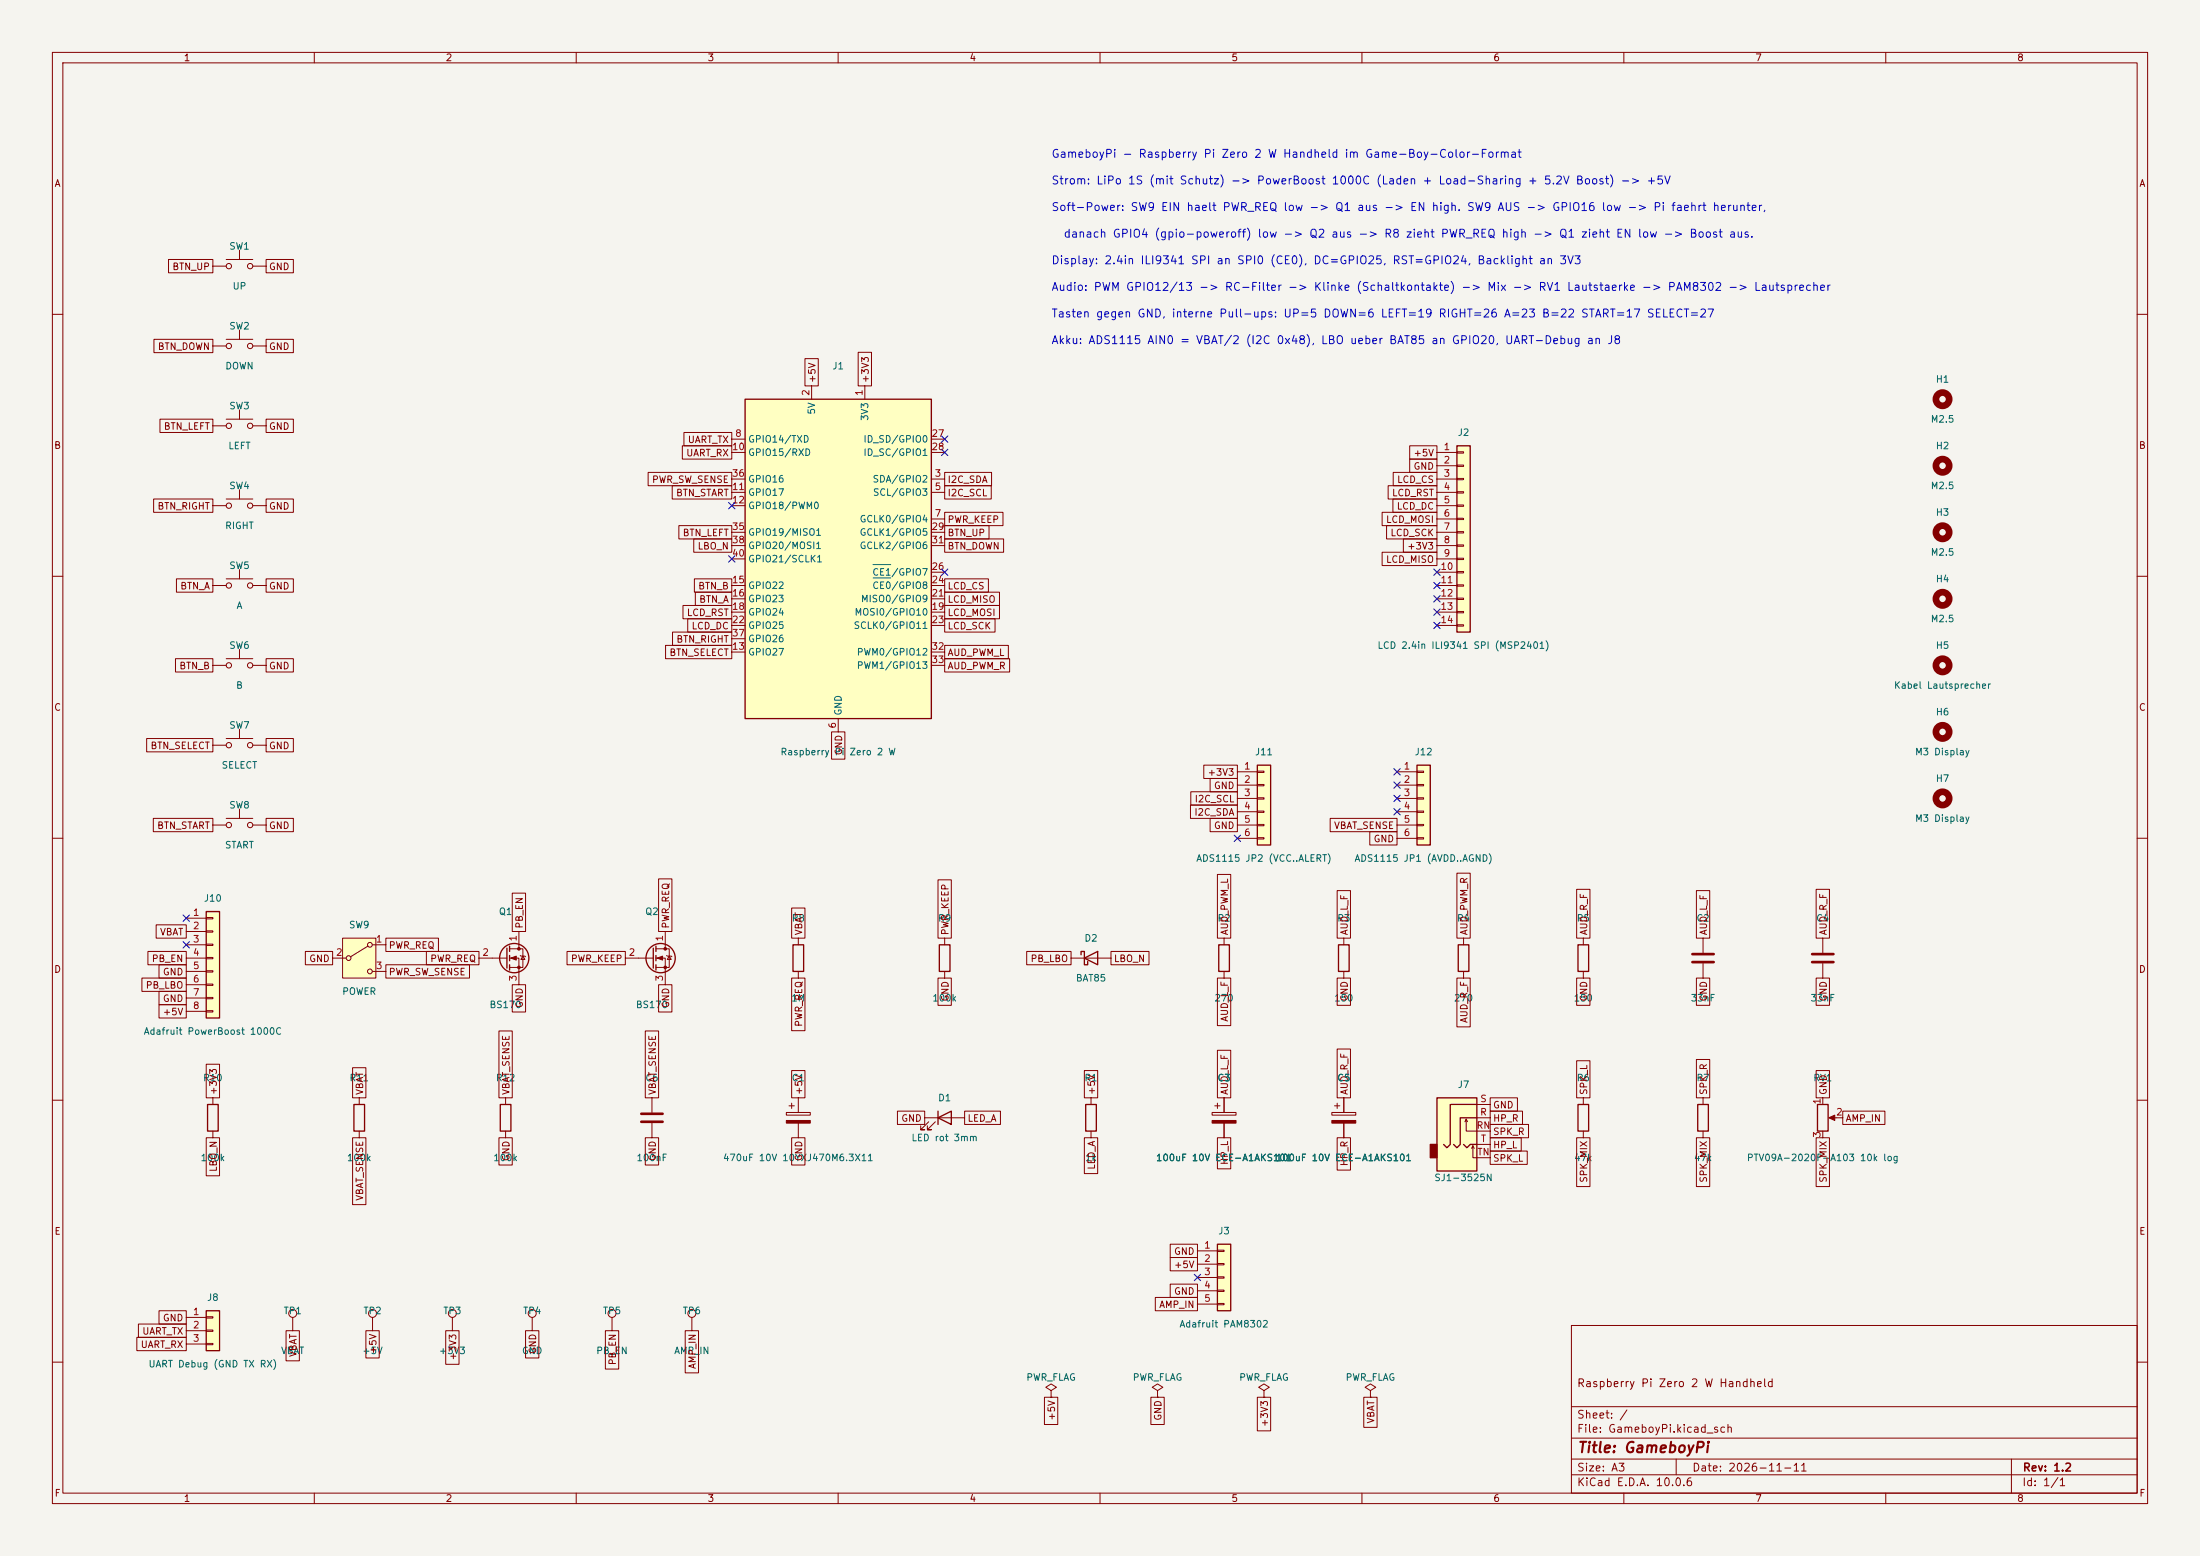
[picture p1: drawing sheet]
<svg xmlns="http://www.w3.org/2000/svg" width="420mm" height="297mm" viewBox="0 0 420 297" stroke-linecap="round" stroke-linejoin="round" font-family="sans-serif">
<path d="M0 0h420v297h-420z" fill="#f5f4ef" stroke="#f5f4ef" stroke-width=".19"/>
<g fill="none" stroke="#840000" stroke-width=".19">
<path d="M10 10h400v277h-400zM12 12h396v273h-396zM60 10v2M110 10v2M160 10v2M210 10v2M260 10v2M310 10v2M360 10v2M10 60h2M408 60h2M10 110h2"/>
<path d="M408 110h2M10 160h2M408 160h2M10 210h2M40.6 209.6v1.2M40.6 215.9v1.3M68.6 209.6v1.2M68.6 215.9v1.3M96.5 209.6v1.2M96.5 215.9v1.3M302.3 209.6v1.2M302.3 215.9v1.3"/>
<path d="M408 210h2M55.9 251.5v2.5M300 253h108v32h-108zM10 260h2M300 278.5h108M300 274.5h108M300 268.5h108M320 278.5v3M384 278.5v6.5M408 260h2M60 285v2M110 285v2"/>
<path d="M160 285v2M210 285v2M260 285v2M300 281.5h108M310 285v2M360 285v2"/>
<circle cx="55.9" cy="250.7" r=".76"/>
</g>
<g fill="none" stroke="#840000" stroke-width="1.3">
<circle cx="370.8" cy="76.2" r="1.27"/>
<circle cx="370.8" cy="88.9" r="1.27"/>
<circle cx="370.8" cy="127" r="1.27"/>
</g>
<path d="M39.6 210.8h2.1v5.1h-2.1zM67.6 210.8h2v5.1h-2zM95.5 210.8h2v5.1h-2zM301.2 210.8h2.1v5.1h-2.1z" fill="none" stroke="#840000" stroke-width=".25"/>
<path d="M270.5 146.1h2.5v15.2h-2.5z" fill="#ffffc2"/>
<path d="M270.5 146.1h2.5v15.2h-2.5zM232.7 180.3h2v5.1h-2zM301.2 180.3h2.1v5.1h-2.1zM207.3 210.8h2v5.1h-2z" fill="none" stroke="#840000" stroke-width=".25"/>
<g fill="none" stroke="#840000" stroke-width=".19">
<path d="M266.7 147.3h3.8M266.7 149.9h3.8M266.7 152.4h3.8M266.7 154.9h3.8M266.7 157.5h3.8M270.5 147.2h1.3v.2h-1.3zM270.5 149.7h1.3v.3h-1.3zM270.5 152.3h1.3v.2h-1.3zM270.5 154.8h1.3v.3h-1.3zM270.5 157.4h1.3v.2h-1.3zM270.5 159.9h1.3v.2h-1.3zM233.7 179.1v1.2"/>
<path d="M266.7 160h3.8M302.3 179.1v1.2M233.7 185.4v1.3M302.3 185.4v1.3M208.3 209.6v1.2M208.3 215.9v1.3M231.4 212.3h4.6v.6h-4.6zM231.9 211.1h1M232.4 210.6v1M233.7 209.6v2.7M233.7 214.4v2.8M86.4 251.5v2.5"/>
<path d="M101.6 251.5v2.5"/>
<circle cx="86.4" cy="250.7" r=".76"/>
<circle cx="101.6" cy="250.7" r=".76"/>
</g>
<path d="M231.4 213.9h4.6v.5h-4.6z" fill="#840000" stroke="#840000" stroke-width=".19"/>
<path d="M142.2 76.2h35.6v61h-35.6z" fill="#ffffc2"/>
<path d="M142.2 76.2h35.6v61h-35.6zM324.1 210.8h2v5.1h-2zM347 210.8h2v5.1h-2z" fill="none" stroke="#840000" stroke-width=".25"/>
<g fill="none" stroke="#840000" stroke-width=".19">
<path d="M154.9 73.7v2.5M165.1 73.7v2.5M139.7 91.4h2.5M139.7 94h2.5M139.7 83.8h2.5M139.7 86.4h2.5M139.7 96.5h2.5M177.8 91.4h2.5M177.8 94h2.5M177.8 99.1h2.5M177.8 83.8h2.5M177.8 86.4h2.5"/>
<path d="M139.7 111.8h2.5M139.7 114.3h2.5M139.7 116.8h2.5M139.7 119.4h2.5M139.7 101.6h2.5M139.7 104.1h2.5M139.7 106.7h2.5M177.8 111.8h2.5M177.8 114.3h2.5M177.8 116.8h2.5M177.8 119.4h2.5M177.8 109.2h2.5"/>
<path d="M177.8 101.6h2.5M177.8 104.1h2.5M139.7 124.5h2.5M139.7 121.9h2.5M160 137.2v2.5M177.8 124.5h2.5M177.8 127h2.5M325.1 179.1v2.8M325.1 183.9v2.8M325.1 209.6v1.2M325.1 215.9v1.3M348 209.6v1.2"/>
<path d="M348 215.9v1.3M349.5 213.4h2.3M71.1 251.5v2.5"/>
<circle cx="71.1" cy="250.7" r=".76"/>
</g>
<path d="M166.7 110.3h3.3M166.7 107.8h3.3" fill="none" stroke="#006464" stroke-width=".19"/>
<path d="M323.1 182.1h4.1M323.1 183.6h4.1" fill="none" stroke="#840000" stroke-width=".51"/>
<path d="M349.1 213.4l1.2-.5v1z" fill="#840000" stroke="#840000" stroke-width=".19"/>
<path d="M65.4 179.1h6.4v7.6h-6.4z" fill="#ffffc2"/>
<g fill="none" stroke="#840000" stroke-width=".19">
<path d="M65.4 179.1h6.4v7.6h-6.4zM256.5 179.1v1.2M63.5 182.9h2.5M70.2 180.6l-3.3 2M71.1 180.3h2.6M71.1 185.4h2.6M256.5 185.4v1.3"/>
<circle cx="66.5" cy="182.9" r=".46"/>
<circle cx="70.6" cy="180.3" r=".46"/>
<circle cx="70.6" cy="185.4" r=".46"/>
</g>
<path d="M255.5 180.3h2.1v5.1h-2.1z" fill="none" stroke="#840000" stroke-width=".25"/>
<path d="M240 146.1h2.6v15.2h-2.6z" fill="#ffffc2"/>
<g fill="none" stroke="#840000" stroke-width=".25">
<path d="M240 146.1h2.6v15.2h-2.6zM96.8 181v3.8M97.3 180.6v1M97.3 182.4v1M97.3 184.2v1"/>
<circle cx="98.2" cy="182.9" r="2.79"/>
</g>
<g fill="none" stroke="#840000" stroke-width=".19">
<path d="M236.2 147.3h3.8M236.2 149.9h3.8M236.2 152.4h3.8M236.2 154.9h3.8M236.2 157.5h3.8M240 147.2h1.3v.2h-1.3zM240 149.7h1.3v.3h-1.3zM240 152.3h1.3v.2h-1.3zM240 154.8h1.3v.3h-1.3zM240 157.4h1.3v.2h-1.3zM240 159.9h1.3v.2h-1.3zM99.1 177.8v3.3"/>
<path d="M236.2 160h3.8M91.4 182.9h5.4M97.3 181.1h2.5v3.6h-2.5M97.3 182.9h1.8v5.1M99.3 182.4l1 .2M99.8 182.5l.4 .6h-.8z"/>
</g>
<g fill="#840000" stroke="#840000" stroke-width=".19">
<path d="M97.5 182.9l1.1-.4v.8z"/>
<circle cx="99.1" cy="181.1" r=".25"/>
<circle cx="99.1" cy="184.7" r=".25"/>
</g>
<path d="M39.4 174h2.5v20.3h-2.5z" fill="#ffffc2"/>
<g fill="none" stroke="#840000" stroke-width=".25">
<path d="M39.4 174h2.5v20.3h-2.5zM124.7 181v3.8M125.2 180.6v1M125.2 182.4v1M125.2 184.2v1M151.4 180.3h2v5.1h-2zM179.3 180.3h2.1v5.1h-2.1zM278.4 180.3h2v5.1h-2zM179.1 213.4l2.5-1.3v2.5zM179.1 212.1v2.5"/>
<circle cx="126.1" cy="182.9" r="2.79"/>
</g>
<g fill="none" stroke="#840000" stroke-width=".19">
<path d="M35.6 175.3h3.8M35.6 177.8h3.8M39.4 175.1h1.2v.3h-1.2zM39.4 177.7h1.2v.2h-1.2zM127 177.8v3.3M152.4 179.1v1.2M180.3 179.1v1.2M279.4 179.1v1.2M348 179.1v2.8M35.6 180.3h3.8M35.6 182.9h3.8M35.6 185.4h3.8"/>
<path d="M35.6 188h3.8M35.6 190.5h3.8M35.6 193h3.8M39.4 180.2h1.2v.3h-1.2zM39.4 182.8h1.2v.2h-1.2zM39.4 185.3h1.2v.2h-1.2zM39.4 187.8h1.2v.3h-1.2zM39.4 190.4h1.2v.2h-1.2zM39.4 192.9h1.2v.3h-1.2zM119.4 182.9h5.3M125.2 181.1h2.6v3.6h-2.6M125.2 182.9h1.8v5.1"/>
<path d="M127.3 182.4l1 .2M127.8 182.5l.3 .6h-.7zM152.4 185.4v1.3M180.3 185.4v1.3M279.4 185.4v1.3M348 183.9v2.8M176.5 213.4h7.6M177.3 214.1l-1.5 1.5h.7h-.7v-.7M178.6 214.1l-1.6 1.5h.8h-.8v-.7M116.8 251.5v2.5M132.1 251.5v2.5"/>
<circle cx="116.8" cy="250.7" r=".76"/>
<circle cx="132.1" cy="250.7" r=".76"/>
</g>
<path d="M345.9 182.1h4.1M345.9 183.6h4.1" fill="none" stroke="#840000" stroke-width=".51"/>
<g fill="#840000" stroke="#840000" stroke-width=".19">
<path d="M125.5 182.9l1-.4v.8z"/>
<circle cx="127" cy="181.1" r=".25"/>
<circle cx="127" cy="184.7" r=".25"/>
</g>
<path d="M274.3 209.6h7.6v13.9h-7.6z" fill="#ffffc2"/>
<path d="M273 218.4h1.3v2.6h-1.3z" fill="#840000" stroke="#840000" stroke-width=".25"/>
<path d="M274.3 209.6h7.6v13.9h-7.6zM279.4 218.4l.6 .7 .7-.7h1.2M281.9 213.4h-3.1v5l-.7 .7-.6-.7M281.9 210.8h-5v7.6l-.7 .7-.6-.7" fill="none" stroke="#840000" stroke-width=".25"/>
<g fill="none" stroke="#840000" stroke-width=".19">
<path d="M124.5 209.6v2.7M124.5 214.4v2.8M254.3 212.3h4.5v.6h-4.5zM254.8 211.1h1M255.3 210.6v1M256.5 209.6v2.7M256.5 214.4v2.8M279.7 214.1l.2-.5v2.3h4.6M279.9 213.6l.3 .5M280.9 219.2l.3-.5v2.3h3.3M281.2 218.7l.2 .5M281.9 213.4h2.6"/>
<path d="M281.9 210.8h2.6M281.9 218.4h2.6"/>
</g>
<path d="M254.3 213.9h4.5v.5h-4.5z" fill="#840000" stroke="#840000" stroke-width=".19"/>
<path d="M122.4 212.6h4.1M122.4 214.1h4.1" fill="none" stroke="#840000" stroke-width=".51"/>
<g fill="none" stroke="#840000" stroke-width="1.3">
<circle cx="370.8" cy="101.6" r="1.27"/>
<circle cx="370.8" cy="114.3" r="1.27"/>
<circle cx="370.8" cy="139.7" r="1.27"/>
</g>
<path d="M39.4 250.2h2.5v7.6h-2.5z" fill="#ffffc2"/>
<path d="M206.4 182.2v-.6h.6v2.6h.6v-.7M207 182.9l2.5-1.3v2.6zM39.4 250.2h2.5v7.6h-2.5z" fill="none" stroke="#840000" stroke-width=".25"/>
<g fill="none" stroke="#840000" stroke-width=".19">
<path d="M40.6 50.8h2.6M43.2 49.5h5.1M45.7 47.8v1.7M48.3 50.8h2.5M40.6 66h2.6M43.2 64.8h5.1M45.7 63v1.8M45.7 78.2v1.8M48.3 66h2.5M40.6 81.3h2.6M40.6 96.5h2.6M43.2 80h5.1"/>
<path d="M43.2 95.3h5.1M45.7 93.5v1.8M48.3 81.3h2.5M48.3 96.5h2.5M40.6 111.8h2.6M43.2 110.5h5.1M45.7 108.7v1.8M48.3 111.8h2.5M40.6 127h2.6M43.2 125.7h5.1M45.7 124v1.7M45.7 139.2v1.8"/>
<path d="M48.3 127h2.5M40.6 142.2h2.6M40.6 157.5h2.6M43.2 141h5.1M43.2 156.2h5.1M45.7 154.4v1.8M48.3 142.2h2.5M48.3 157.5h2.5M204.5 182.9h7.6M35.6 251.5h3.8M35.6 254h3.8M35.6 256.5h3.8"/>
<path d="M39.4 251.3h1.2v.3h-1.2zM39.4 253.9h1.2v.2h-1.2zM39.4 256.4h1.2v.3h-1.2z"/>
<circle cx="43.7" cy="50.8" r=".51"/>
<circle cx="47.8" cy="50.8" r=".51"/>
<circle cx="43.7" cy="66" r=".51"/>
<circle cx="47.8" cy="66" r=".51"/>
<circle cx="43.7" cy="81.3" r=".51"/>
<circle cx="43.7" cy="96.5" r=".51"/>
<circle cx="47.8" cy="81.3" r=".51"/>
<circle cx="47.8" cy="96.5" r=".51"/>
<circle cx="43.7" cy="111.8" r=".51"/>
<circle cx="47.8" cy="111.8" r=".51"/>
<circle cx="43.7" cy="127" r=".51"/>
<circle cx="47.8" cy="127" r=".51"/>
<circle cx="43.7" cy="157.5" r=".51"/>
<circle cx="43.7" cy="142.2" r=".51"/>
<circle cx="47.8" cy="142.2" r=".51"/>
<circle cx="47.8" cy="157.5" r=".51"/>
</g>
<circle cx="370.8" cy="152.4" r="1.27" fill="none" stroke="#840000" stroke-width="1.3"/>
<path d="M278.1 85.1h2.6v35.6h-2.6z" fill="#ffffc2"/>
<path d="M278.1 85.1h2.6v35.6h-2.6z" fill="none" stroke="#840000" stroke-width=".25"/>
<g fill="none" stroke="#840000" stroke-width=".19">
<path d="M274.3 86.4h3.8M274.3 88.9h3.8M274.3 91.4h3.8M274.3 94h3.8M274.3 96.5h3.8M274.3 99.1h3.8M278.1 86.2h1.3v.3h-1.3zM278.1 88.8h1.3v.2h-1.3zM278.1 91.3h1.3v.3h-1.3zM278.1 93.9h1.3v.2h-1.3zM278.1 96.4h1.3v.2h-1.3zM278.1 98.9h1.3v.3h-1.3z"/>
<path d="M274.3 101.6h3.8M274.3 104.1h3.8M274.3 106.7h3.8M274.3 109.2h3.8M274.3 111.8h3.8M274.3 114.3h3.8M274.3 116.8h3.8M274.3 119.4h3.8M278.1 101.5h1.3v.2h-1.3zM278.1 104h1.3v.3h-1.3zM278.1 106.6h1.3v.2h-1.3zM278.1 109.1h1.3v.2h-1.3z"/>
<path d="M278.1 111.6h1.3v.3h-1.3zM278.1 114.2h1.3v.2h-1.3zM278.1 116.7h1.3v.3h-1.3zM278.1 119.3h1.3v.2h-1.3zM200.7 265.4l1-.6-1-.6-1.1 .6 1.1 .6v1.3M200.7 266.7h.1M221 265.4l1-.6-1-.6-1 .6 1 .6v1.3M221 266.7h.1"/>
</g>
<path d="M232.4 237.5h2.5v12.7h-2.5z" fill="#ffffc2"/>
<path d="M232.4 237.5h2.5v12.7h-2.5z" fill="none" stroke="#840000" stroke-width=".25"/>
<g fill="none" stroke="#840000" stroke-width=".19">
<path d="M32.2 49.5h8.4v2.6h-8.4zM50.8 49.5h5.2v2.6h-5.2zM29.4 64.8h11.2v2.5h-11.2zM50.8 64.8h5.2v2.5h-5.2zM153.7 68.5h2.5v5.2h-2.5zM163.8 67.2h2.6v6.5h-2.6zM29.3 95.2h11.3v2.6h-11.3zM30.5 80h10.1v2.6h-10.1zM50.8 80h5.2v2.6h-5.2zM50.8 95.2h5.2v2.6h-5.2zM123.7 90.2h16v2.5h-16zM128.3 92.7h11.4v2.6h-11.4z"/>
<path d="M130.3 85.1h9.4v2.5h-9.4zM130.6 82.5h9.1v2.6h-9.1zM180.3 90.2h9v2.5h-9zM180.3 92.7h8.9v2.6h-8.9zM180.3 97.8h11.2v2.5h-11.2zM263.9 97.8h10.4v2.5h-10.4zM265 92.7h9.3v2.6h-9.3zM265.9 95.2h8.4v2.6h-8.4zM266 90.2h8.3v2.5h-8.3zM269.1 85.1h5.2v2.5h-5.2zM269.1 87.6h5.2v2.6h-5.2zM33.7 110.5h6.9v2.5h-6.9z"/>
<path d="M50.8 110.5h5.2v2.5h-5.2zM129.6 100.3h10.1v2.6h-10.1zM130.4 115.6h9.3v2.5h-9.3zM131.3 118.1h8.4v2.6h-8.4zM132.4 102.9h7.3v2.5h-7.3zM132.6 110.5h7.1v2.5h-7.1zM132.7 113h7v2.6h-7zM180.3 100.3h8.5v2.6h-8.5zM180.3 102.9h11.3v2.5h-11.3zM180.3 118.1h9.7v2.6h-9.7zM180.3 110.5h8.4v2.5h-8.4zM180.3 115.6h10.5v2.5h-10.5z"/>
<path d="M180.3 113h10.5v2.6h-10.5zM263.9 105.4h10.4v2.6h-10.4zM264.7 100.3h9.6v2.6h-9.6zM267.9 102.9h6.4v2.5h-6.4zM33.5 125.7h7.1v2.6h-7.1zM50.8 125.7h5.2v2.6h-5.2zM127.1 123.2h12.6v2.5h-12.6zM128.4 120.6h11.3v2.6h-11.3zM158.7 139.7h2.6v5.2h-2.6zM180.3 123.2h12.2v2.5h-12.2zM180.3 125.7h12.4v2.6h-12.4zM28 141h12.6v2.5h-12.6z"/>
<path d="M29.3 156.2h11.3v2.6h-11.3zM50.8 156.2h5.2v2.6h-5.2zM50.8 141h5.2v2.5h-5.2zM227.3 153.7h8.9v2.5h-8.9zM227.3 151.1h8.9v2.6h-8.9zM229.8 146h6.4v2.6h-6.4zM231 148.6h5.2v2.5h-5.2zM231 156.2h5.2v2.6h-5.2zM253.9 156.2h12.8v2.6h-12.8zM261.5 158.7h5.2v2.6h-5.2zM29.8 176.5h5.8v2.6h-5.8zM73.7 179.1h10v2.5h-10z"/>
<path d="M97.8 170.5h2.5v7.3h-2.5zM125.7 167.8h2.6v10h-2.6zM151.1 173.3h2.6v5.8h-2.6zM179.1 167.9h2.5v11.2h-2.5zM232.4 166.9h2.6v12.2h-2.6zM255.3 170h2.5v9.1h-2.5zM278.1 166.7h2.6v12.4h-2.6zM301 169.8h2.5v9.3h-2.5zM323.8 170h2.6v9.1h-2.6zM346.7 169.8h2.6v9.3h-2.6zM27.1 186.7h8.5v2.5h-8.5zM28.2 181.6h7.4v2.6h-7.4z"/>
<path d="M30.4 189.2h5.2v2.6h-5.2zM30.4 191.8h5.2v2.5h-5.2zM30.4 184.1h5.2v2.6h-5.2zM58.3 181.6h5.2v2.6h-5.2zM73.7 184.1h15.9v2.6h-15.9zM81.4 181.6h10v2.6h-10zM95.2 196.8h2.6v12.8h-2.6zM97.8 188h2.5v5.2h-2.5zM108.2 181.6h11.2v2.6h-11.2zM123.2 196.8h2.5v12.8h-2.5zM125.7 188h2.6v5.2h-2.6zM151.1 186.7h2.6v10h-2.6z"/>
<path d="M179.1 186.7h2.5v5.2h-2.5zM196 181.6h8.5v2.6h-8.5zM212.1 181.6h7.3v2.6h-7.3zM232.4 186.7h2.6v9.1h-2.6zM255.3 186.7h2.5v5.2h-2.5zM278.1 186.7h2.6v9.3h-2.6zM301 186.7h2.5v5.2h-2.5zM323.8 186.7h2.6v5.2h-2.6zM346.7 186.7h2.6v5.2h-2.6zM39.4 217.2h2.5v7.2h-2.5zM39.4 203.1h2.5v6.5h-2.5zM67.3 203.8h2.6v5.8h-2.6z"/>
<path d="M67.3 217.2h2.6v12.7h-2.6zM95.2 217.2h2.6v5.2h-2.6zM123.2 217.2h2.5v5.2h-2.5zM150.1 212.3h4.6v.6h-4.6zM150.6 211.1h1M151.1 217.2h2.6v5.2h-2.6zM151.1 204.3h2.6v5.3h-2.6zM151.1 210.6v1M152.4 209.6v2.7M152.4 214.4v2.8M171.3 212.1h5.2v2.5h-5.2zM184.1 212.1h6.9v2.5h-6.9z"/>
<path d="M207 217.2h2.6v6.8h-2.6zM207 204.3h2.6v5.3h-2.6zM232.4 217.2h2.6v5.9h-2.6zM232.4 200.5h2.6v9.1h-2.6zM233.7 209.6v2.7M233.7 214.4v2.8M255.3 200.2h2.5v9.4h-2.5zM255.3 217.2h2.5v6.1h-2.5zM256.5 209.6v2.7M256.5 214.4v2.8M284.5 214.6h7.3v2.6h-7.3zM284.5 217.2h5.9v2.5h-5.9z"/>
<path d="M284.5 219.7h7.1v2.6h-7.1zM284.5 209.5h5.2v2.6h-5.2zM284.5 212.1h6.2v2.5h-6.2zM301 217.2h2.5v9.3h-2.5zM301 202.5h2.5v7.1h-2.5zM323.8 217.2h2.6v9.3h-2.6zM323.8 202.2h2.6v7.4h-2.6zM346.7 217.2h2.6v9.3h-2.6zM346.7 204.3h2.6v5.3h-2.6zM351.8 212.1h8v2.5h-8zM223.4 237.5h5.2v2.5h-5.2zM228.6 238.8h3.8"/>
<path d="M232.4 238.6h1.3v.3h-1.3zM26.1 255.3h9.5v2.5h-9.5zM26.4 252.7h9.2v2.6h-9.2zM30.4 250.2h5.2v2.5h-5.2zM54.6 254h2.6v5.7h-2.6zM69.8 254h2.6v5.2h-2.6zM85.1 254h2.5v6.4h-2.5zM100.3 254h2.6v5.2h-2.6zM115.6 254h2.5v7.3h-2.5zM130.8 254h2.6v8h-2.6zM220.6 247.6h8v2.6h-8zM223.4 240h5.2v2.6h-5.2z"/>
<path d="M223.4 245.1h5.2v2.6h-5.2zM228.6 241.3h3.8M228.6 243.8h3.8M228.6 246.4h3.8M228.6 248.9h3.8M232.4 241.2h1.3v.2h-1.3zM232.4 243.7h1.3v.3h-1.3zM232.4 246.3h1.3v.2h-1.3zM232.4 248.8h1.3v.2h-1.3zM199.4 266.7h2.5v5.2h-2.5zM219.7 266.7h2.6v5.2h-2.6zM240 266.7h2.6v6.4h-2.6z"/>
<path d="M241.3 265.4l1-.6-1-.6-1 .6 1 .6v1.3M241.3 266.7h.1M260.3 266.7h2.6v5.7h-2.6zM261.6 265.4l1-.6-1-.6-1 .6 1 .6v1.3M261.6 266.7h.1"/>
</g>
<path d="M150.1 213.9h4.6v.5h-4.6z" fill="#840000" stroke="#840000" stroke-width=".19"/>
<g fill="none" stroke="#000084" stroke-width=".19">
<path d="M139.1 95.9l1.2 1.2M140.3 95.9l-1.2 1.2M179.7 85.8l1.2 1.2M179.7 83.2l1.2 1.2M180.9 85.8l-1.2 1.2M180.9 83.2l-1.2 1.2M139.1 106.1l1.2 1.2M140.3 106.1l-1.2 1.2M179.7 108.6l1.2 1.2M180.9 108.6l-1.2 1.2M273.7 118.8l1.2 1.2M273.7 116.2l1.2 1.2"/>
<path d="M273.7 108.6l1.2 1.2M273.7 111.2l1.2 1.2M273.7 113.7l1.2 1.2M274.9 118.8l-1.2 1.2M274.9 116.2l-1.2 1.2M274.9 108.6l-1.2 1.2M274.9 111.2l-1.2 1.2M274.9 113.7l-1.2 1.2M235.6 159.4l1.2 1.2M236.8 159.4l-1.2 1.2M266.1 154.3l1.2 1.2M266.1 146.7l1.2 1.2"/>
<path d="M266.1 149.3l1.2 1.2M266.1 151.8l1.2 1.2M267.3 154.3l-1.2 1.2M267.3 146.7l-1.2 1.2M267.3 149.3l-1.2 1.2M267.3 151.8l-1.2 1.2M35 174.7l1.2 1.2M35 179.7l1.2 1.2M36.2 174.7l-1.2 1.2M36.2 179.7l-1.2 1.2M228 243.2l1.2 1.2M229.2 243.2l-1.2 1.2"/>
</g>
<text font-size="2" fill="#840000" x="301" y="277.8">Title: GameboyPi</text>
<g font-size="1.5" fill="#0000c2">
<text x="200.6" y="30.5">GameboyPi - Raspberry Pi Zero 2 W Handheld im Game-Boy-Color-Format</text>
<text x="200.6" y="35.6">Strom: LiPo 1S (mit Schutz) -&gt; PowerBoost 1000C (Laden + Load-Sharing + 5.2V Boost) -&gt; +5V</text>
<text x="200.6" y="40.7">Soft-Power: SW9 EIN haelt PWR_REQ low -&gt; Q1 aus -&gt; EN high. SW9 AUS -&gt; GPIO16 low -&gt; Pi faehrt herunter,</text>
<text x="202.9" y="45.7">danach GPIO4 (gpio-poweroff) low -&gt; Q2 aus -&gt; R8 zieht PWR_REQ high -&gt; Q1 zieht EN low -&gt; Boost aus.</text>
<text x="200.6" y="50.8">Display: 2.4in ILI9341 SPI an SPI0 (CE0), DC=GPIO25, RST=GPIO24, Backlight an 3V3</text>
<text x="200.6" y="55.9">Audio: PWM GPIO12/13 -&gt; RC-Filter -&gt; Klinke (Schaltkontakte) -&gt; Mix -&gt; RV1 Lautstaerke -&gt; PAM8302 -&gt; Lautsprecher</text>
<text x="200.6" y="61">Tasten gegen GND, interne Pull-ups: UP=5 DOWN=6 LEFT=19 RIGHT=26 A=23 B=22 START=17 SELECT=27</text>
<text x="200.6" y="66.1">Akku: ADS1115 AIN0 = VBAT/2 (I2C 0x48), LBO ueber BAT85 an GPIO20, UART-Debug an J8</text>
</g>
<g font-size="1.5" fill="#840000">
<text x="300.9" y="265.1">Raspberry Pi Zero 2 W Handheld</text>
<text x="300.9" y="273.8">File: GameboyPi.kicad_sch</text>
<text x="300.9" y="271.1">Sheet: /</text>
<text x="300.9" y="281.2">Size: A3</text>
<text x="322.9" y="281.2">Date: 2026-11-11</text>
<text x="386" y="281.2">Rev: 1.2</text>
<text x="300.9" y="284">KiCad E.D.A. 10.0.6</text>
<text x="385.9" y="284">Id: 1/1</text>
</g>
<g font-size="1.3" fill="#840000">
<text x="35" y="12">1</text>
<text x="85" y="12">2</text>
<text x="135" y="12">3</text>
<text x="185" y="12">4</text>
<text x="235" y="12">5</text>
<text x="285" y="12">6</text>
<text x="335" y="12">7</text>
<text x="385" y="12">8</text>
<text x="10.3" y="36">A</text>
<text x="408.3" y="36">A</text>
<text x="32.8" y="51.9">BTN_UP</text>
<text x="51.2" y="51.9">GND</text>
<text x="30" y="67.1">BTN_DOWN</text>
<text x="51.2" y="67.1">GND</text>
<text x="156" y="73.2" transform="rotate(-90 156 73.2)">+5V</text>
<text x="166.2" y="73.2" transform="rotate(-90 166.2 73.2)">+3V3</text>
<text x="31.2" y="82.3">BTN_LEFT</text>
<text x="51.2" y="82.3">GND</text>
<text x="10.2" y="86">B</text>
<text x="130.9" y="87.4">UART_RX</text>
<text x="131.2" y="84.9">UART_TX</text>
<text x="269.7" y="87.4">+5V</text>
<text x="269.7" y="90">GND</text>
<text x="408.2" y="86">B</text>
<text x="124.4" y="92.5">PWR_SW_SENSE</text>
<text x="129" y="95">BTN_START</text>
<text x="180.8" y="92.5">I2C_SDA</text>
<text x="180.8" y="95">I2C_SCL</text>
<text x="265.6" y="95">LCD_RST</text>
<text x="266.6" y="92.5">LCD_CS</text>
<text x="30" y="97.6">BTN_RIGHT</text>
<text x="51.2" y="97.6">GND</text>
<text x="180.8" y="100.1">PWR_KEEP</text>
<text x="264.5" y="100.1">LCD_MOSI</text>
<text x="266.5" y="97.6">LCD_DC</text>
<text x="130.2" y="102.7">BTN_LEFT</text>
<text x="133.1" y="105.2">LBO_N</text>
<text x="180.8" y="102.7">BTN_UP</text>
<text x="180.8" y="105.2">BTN_DOWN</text>
<text x="264.5" y="107.7">LCD_MISO</text>
<text x="265.3" y="102.7">LCD_SCK</text>
<text x="268.5" y="105.2">+3V3</text>
<text x="34.3" y="112.8">BTN_A</text>
<text x="51.2" y="112.8">GND</text>
<text x="133.2" y="112.8">BTN_B</text>
<text x="180.8" y="112.8">LCD_CS</text>
<text x="131" y="117.9">LCD_RST</text>
<text x="133.4" y="115.4">BTN_A</text>
<text x="180.8" y="117.9">LCD_MOSI</text>
<text x="180.8" y="115.4">LCD_MISO</text>
<text x="127.7" y="125.5">BTN_SELECT</text>
<text x="129" y="123">BTN_RIGHT</text>
<text x="131.9" y="120.4">LCD_DC</text>
<text x="180.8" y="120.4">LCD_SCK</text>
<text x="180.8" y="125.5">AUD_PWM_L</text>
<text x="34.1" y="128.1">BTN_B</text>
<text x="51.2" y="128.1">GND</text>
<text x="180.8" y="128.1">AUD_PWM_R</text>
<text x="10.2" y="136">C</text>
<text x="408.2" y="136">C</text>
<text x="28.6" y="143.3">BTN_SELECT</text>
<text x="51.2" y="143.3">GND</text>
<text x="161.1" y="144.3" transform="rotate(-90 161.1 144.3)">GND</text>
<text x="230.4" y="148.4">+3V3</text>
<text x="227.9" y="156">I2C_SDA</text>
<text x="228" y="153.5">I2C_SCL</text>
<text x="231.6" y="150.9">GND</text>
<text x="29.9" y="158.5">BTN_START</text>
<text x="51.2" y="158.5">GND</text>
<text x="231.6" y="158.5">GND</text>
<text x="254.6" y="158.5">VBAT_SENSE</text>
<text x="262.1" y="161.1">GND</text>
<text x="30.4" y="178.9">VBAT</text>
<text x="100.1" y="177.4" transform="rotate(-90 100.1 177.4)">PB_EN</text>
<text x="128.1" y="177.4" transform="rotate(-90 128.1 177.4)">PWR_REQ</text>
<text x="153.5" y="178.6" transform="rotate(-90 153.5 178.6)">VBAT</text>
<text x="181.4" y="178.6" transform="rotate(-90 181.4 178.6)">PWR_KEEP</text>
<text x="234.7" y="178.6" transform="rotate(-90 234.7 178.6)">AUD_PWM_L</text>
<text x="257.6" y="178.6" transform="rotate(-90 257.6 178.6)">AUD_L_F</text>
<text x="280.5" y="178.6" transform="rotate(-90 280.5 178.6)">AUD_PWM_R</text>
<text x="303.3" y="178.6" transform="rotate(-90 303.3 178.6)">AUD_R_F</text>
<text x="326.2" y="178.6" transform="rotate(-90 326.2 178.6)">AUD_L_F</text>
<text x="349" y="178.6" transform="rotate(-90 349 178.6)">AUD_R_F</text>
<text x="10.2" y="186">D</text>
<text x="28.9" y="183.9">PB_EN</text>
<text x="58.9" y="183.9">GND</text>
<text x="74.1" y="181.4">PWR_REQ</text>
<text x="82" y="183.9">PWR_REQ</text>
<text x="108.9" y="183.9">PWR_KEEP</text>
<text x="196.6" y="183.9">PB_LBO</text>
<text x="212.5" y="183.9">LBO_N</text>
<text x="408.2" y="186">D</text>
<text x="27.7" y="189">PB_LBO</text>
<text x="31" y="191.6">GND</text>
<text x="31" y="186.5">GND</text>
<text x="74.1" y="186.5">PWR_SW_SENSE</text>
<text x="181.4" y="191.3" transform="rotate(-90 181.4 191.3)">GND</text>
<text x="257.6" y="191.3" transform="rotate(-90 257.6 191.3)">GND</text>
<text x="303.3" y="191.3" transform="rotate(-90 303.3 191.3)">GND</text>
<text x="326.2" y="191.3" transform="rotate(-90 326.2 191.3)">GND</text>
<text x="349" y="191.3" transform="rotate(-90 349 191.3)">GND</text>
<text x="31" y="194.1">+5V</text>
<text x="100.1" y="192.5" transform="rotate(-90 100.1 192.5)">GND</text>
<text x="128.1" y="192.5" transform="rotate(-90 128.1 192.5)">GND</text>
<text x="153.5" y="196.1" transform="rotate(-90 153.5 196.1)">PWR_REQ</text>
<text x="234.7" y="195.1" transform="rotate(-90 234.7 195.1)">AUD_L_F</text>
<text x="280.5" y="195.4" transform="rotate(-90 280.5 195.4)">AUD_R_F</text>
<text x="41.7" y="209.1" transform="rotate(-90 41.7 209.1)">+3V3</text>
<text x="69.6" y="209.1" transform="rotate(-90 69.6 209.1)">VBAT</text>
<text x="97.6" y="209.1" transform="rotate(-90 97.6 209.1)">VBAT_SENSE</text>
<text x="125.5" y="209.1" transform="rotate(-90 125.5 209.1)">VBAT_SENSE</text>
<text x="153.5" y="209.1" transform="rotate(-90 153.5 209.1)">+5V</text>
<text x="209.3" y="209.1" transform="rotate(-90 209.3 209.1)">+5V</text>
<text x="234.7" y="209.1" transform="rotate(-90 234.7 209.1)">AUD_L_F</text>
<text x="257.6" y="209.1" transform="rotate(-90 257.6 209.1)">AUD_R_F</text>
<text x="303.3" y="209.1" transform="rotate(-90 303.3 209.1)">SPK_L</text>
<text x="326.2" y="209.1" transform="rotate(-90 326.2 209.1)">SPK_R</text>
<text x="349" y="209.1" transform="rotate(-90 349 209.1)">GND</text>
<text x="172" y="214.4">GND</text>
<text x="184.6" y="214.4">LED_A</text>
<text x="284.9" y="211.9">GND</text>
<text x="284.9" y="214.4">HP_R</text>
<text x="352.2" y="214.4">AMP_IN</text>
<text x="97.6" y="221.7" transform="rotate(-90 97.6 221.7)">GND</text>
<text x="125.5" y="221.7" transform="rotate(-90 125.5 221.7)">GND</text>
<text x="153.5" y="221.7" transform="rotate(-90 153.5 221.7)">GND</text>
<text x="284.9" y="217">SPK_R</text>
<text x="284.9" y="219.5">HP_L</text>
<text x="41.7" y="223.8" transform="rotate(-90 41.7 223.8)">LBO_N</text>
<text x="209.3" y="223.4" transform="rotate(-90 209.3 223.4)">LED_A</text>
<text x="234.7" y="222.5" transform="rotate(-90 234.7 222.5)">HP_L</text>
<text x="257.6" y="222.7" transform="rotate(-90 257.6 222.7)">HP_R</text>
<text x="284.9" y="222">SPK_L</text>
<text x="303.3" y="225.9" transform="rotate(-90 303.3 225.9)">SPK_MIX</text>
<text x="326.2" y="225.9" transform="rotate(-90 326.2 225.9)">SPK_MIX</text>
<text x="349" y="225.9" transform="rotate(-90 349 225.9)">SPK_MIX</text>
<text x="69.6" y="229.3" transform="rotate(-90 69.6 229.3)">VBAT_SENSE</text>
<text x="10.3" y="236">E</text>
<text x="224" y="239.8">GND</text>
<text x="408.3" y="236">E</text>
<text x="224" y="242.4">+5V</text>
<text x="221.2" y="250">AMP_IN</text>
<text x="224" y="247.4">GND</text>
<text x="26.8" y="257.6">UART_RX</text>
<text x="27.1" y="255.1">UART_TX</text>
<text x="31" y="252.5">GND</text>
<text x="56.9" y="259.1" transform="rotate(-90 56.9 259.1)">VBAT</text>
<text x="72.2" y="258.6" transform="rotate(-90 72.2 258.6)">+5V</text>
<text x="87.4" y="259.8" transform="rotate(-90 87.4 259.8)">+3V3</text>
<text x="102.7" y="258.6" transform="rotate(-90 102.7 258.6)">GND</text>
<text x="117.9" y="260.7" transform="rotate(-90 117.9 260.7)">PB_EN</text>
<text x="133.1" y="261.4" transform="rotate(-90 133.1 261.4)">AMP_IN</text>
<text x="201.7" y="271.3" transform="rotate(-90 201.7 271.3)">+5V</text>
<text x="222" y="271.3" transform="rotate(-90 222 271.3)">GND</text>
<text x="242.4" y="272.5" transform="rotate(-90 242.4 272.5)">+3V3</text>
<text x="262.7" y="271.8" transform="rotate(-90 262.7 271.8)">VBAT</text>
<text x="10.3" y="286">F</text>
<text x="35" y="287">1</text>
<text x="85" y="287">2</text>
<text x="135" y="287">3</text>
<text x="185" y="287">4</text>
<text x="235" y="287">5</text>
<text x="285" y="287">6</text>
<text x="335" y="287">7</text>
<text x="385" y="287">8</text>
<text x="408.3" y="286">F</text>
</g>
<g font-size="1.3" fill="#006464">
<text x="43.7" y="48">SW1</text>
<text x="44.3" y="55.6">UP</text>
<text x="43.7" y="63.2">SW2</text>
<text x="42.9" y="70.8">DOWN</text>
<text x="158.8" y="70.8">J1</text>
<text x="369.4" y="73.4">H1</text>
<text x="43.7" y="78.4">SW3</text>
<text x="155.9" y="79.2" transform="rotate(-90 155.9 79.2)">5V</text>
<text x="166.1" y="80.4" transform="rotate(-90 166.1 80.4)">3V3</text>
<text x="278.2" y="83.5">J2</text>
<text x="368.5" y="81">M2.5</text>
<text x="43.5" y="86.1">LEFT</text>
<text x="142.7" y="84.8">GPIO14/TXD</text>
<text x="142.7" y="87.3">GPIO15/RXD</text>
<text x="164.7" y="84.8">ID_SD/GPIO0</text>
<text x="164.7" y="87.3">ID_SC/GPIO1</text>
<text x="369.4" y="86.1">H2</text>
<text x="43.7" y="93.7">SW4</text>
<text x="142.7" y="94.9">GPIO17</text>
<text x="142.7" y="92.4">GPIO16</text>
<text x="166.5" y="92.4">SDA/GPIO2</text>
<text x="166.5" y="94.9">SCL/GPIO3</text>
<text x="368.5" y="93.7">M2.5</text>
<text x="42.9" y="101.3">RIGHT</text>
<text x="142.7" y="97.5">GPIO18/PWM0</text>
<text x="164" y="100">GCLK0/GPIO4</text>
<text x="369.4" y="98.8">H3</text>
<text x="142.7" y="102.6">GPIO19/MISO1</text>
<text x="142.7" y="105.1">GPIO20/MOSI1</text>
<text x="142.7" y="107.6">GPIO21/SCLK1</text>
<text x="164" y="102.6">GCLK1/GPIO5</text>
<text x="164" y="105.1">GCLK2/GPIO6</text>
<text x="368.5" y="106.4">M2.5</text>
<text x="43.7" y="108.9">SW5</text>
<text x="142.7" y="112.7">GPIO22</text>
<text x="166.4" y="112.7">CE0/GPIO8</text>
<text x="166.4" y="110.2">CE1/GPIO7</text>
<text x="369.4" y="111.5">H4</text>
<text x="45" y="116.5">A</text>
<text x="142.7" y="115.3">GPIO23</text>
<text x="142.7" y="117.8">GPIO24</text>
<text x="163" y="117.8">MOSI0/GPIO10</text>
<text x="164.2" y="115.3">MISO0/GPIO9</text>
<text x="368.5" y="119.1">M2.5</text>
<text x="43.7" y="124.2">SW6</text>
<text x="142.7" y="125.4">GPIO27</text>
<text x="142.7" y="120.3">GPIO25</text>
<text x="142.7" y="122.9">GPIO26</text>
<text x="162.9" y="120.3">SCLK0/GPIO11</text>
<text x="163.5" y="125.4">PWM0/GPIO12</text>
<text x="262.9" y="124.2">LCD 2.4in ILI9341 SPI (MSP2401)</text>
<text x="369.4" y="124.2">H5</text>
<text x="45" y="131.8">B</text>
<text x="163.5" y="128">PWM1/GPIO13</text>
<text x="361.5" y="131.8">Kabel Lautsprecher</text>
<text x="161" y="136.7" transform="rotate(-90 161 136.7)">GND</text>
<text x="369.4" y="136.9">H6</text>
<text x="43.7" y="139.4">SW7</text>
<text x="42.2" y="147">SELECT</text>
<text x="148.9" y="144.5">Raspberry</text>
<text x="159.2" y="144.5">Pi</text>
<text x="162.1" y="144.5">Zero 2 W</text>
<text x="239.5" y="144.5">J11</text>
<text x="270" y="144.5">J12</text>
<text x="365.5" y="144.5">M3 Display</text>
<text x="369.4" y="149.6">H7</text>
<text x="43.7" y="154.6">SW8</text>
<text x="365.5" y="157.2">M3 Display</text>
<text x="42.8" y="162.3">START</text>
<text x="228.3" y="164.8">ADS1115 JP2 (VCC..ALERT)</text>
<text x="258.5" y="164.8">ADS1115 JP1 (AVDD..AGND)</text>
<text x="38.8" y="172.4">J10</text>
<text x="66.5" y="177.5">SW9</text>
<text x="95.1" y="175">Q1</text>
<text x="123.1" y="175">Q2</text>
<text x="151" y="176.2">R8</text>
<text x="179" y="176.2">R9</text>
<text x="232.3" y="176.2">R2</text>
<text x="255.2" y="176.2">R3</text>
<text x="278" y="176.2">R4</text>
<text x="300.9" y="176.2">R5</text>
<text x="323.8" y="176.2">C2</text>
<text x="346.6" y="176.2">C4</text>
<text x="206.9" y="180">D2</text>
<text x="65.2" y="190.2">POWER</text>
<text x="150.9" y="191.5">1M</text>
<text x="177.9" y="191.5">100k</text>
<text x="205.3" y="187.7">BAT85</text>
<text x="231.7" y="191.5">270</text>
<text x="254.6" y="191.5">150</text>
<text x="277.5" y="191.5">270</text>
<text x="300.3" y="191.5">150</text>
<text x="322.7" y="191.5">33nF</text>
<text x="345.5" y="191.5">33nF</text>
<text x="27.3" y="197.8">Adafruit PowerBoost 1000C</text>
<text x="93.3" y="192.7">BS170</text>
<text x="121.3" y="192.7">BS170</text>
<text x="38.7" y="206.7">R10</text>
<text x="66.6" y="206.7">R11</text>
<text x="94.5" y="206.7">R12</text>
<text x="123.1" y="206.7">C6</text>
<text x="151" y="206.7">C1</text>
<text x="206.9" y="206.7">R1</text>
<text x="232.3" y="206.7">C3</text>
<text x="255.2" y="206.7">C5</text>
<text x="278.2" y="208">J7</text>
<text x="300.9" y="206.7">R6</text>
<text x="323.8" y="206.7">R7</text>
<text x="346.1" y="206.7">RV1</text>
<text x="179" y="210.5">D1</text>
<text x="38.2" y="221.9">100k</text>
<text x="66.1" y="221.9">100k</text>
<text x="94.1" y="221.9">100k</text>
<text x="121.4" y="221.9">100nF</text>
<text x="137.9" y="221.9">470uF 10V 10YXJ470M6.3X11</text>
<text x="173.9" y="218.1">LED rot 3mm</text>
<text x="207" y="221.9">1k</text>
<text x="220.6" y="221.9">100uF 10V ECE-A1AKS101</text>
<text x="243.4" y="221.9">100uF 10V ECE-A1AKS101</text>
<text x="300.4" y="221.9">47k</text>
<text x="323.3" y="221.9">47k</text>
<text x="333.4" y="221.9">PTV09A-2020F-A103 10k log</text>
<text x="273.7" y="225.8">SJ1-3525N</text>
<text x="232.5" y="235.9">J3</text>
<text x="39.4" y="248.6">J8</text>
<text x="54" y="251.2">TP1</text>
<text x="69.3" y="251.2">TP2</text>
<text x="84.5" y="251.2">TP3</text>
<text x="99.7" y="251.2">TP4</text>
<text x="115" y="251.2">TP5</text>
<text x="130.2" y="251.2">TP6</text>
<text x="225.1" y="253.7">Adafruit PAM8302</text>
<text x="28.2" y="261.3">UART Debug (GND TX RX)</text>
<text x="53.5" y="258.8">VBAT</text>
<text x="69.1" y="258.8">+5V</text>
<text x="83.7" y="258.8">+3V3</text>
<text x="99.5" y="258.8">GND</text>
<text x="113.7" y="258.8">PB_EN</text>
<text x="128.6" y="258.8">AMP_IN</text>
<text x="195.8" y="263.9">PWR_FLAG</text>
<text x="216.1" y="263.9">PWR_FLAG</text>
<text x="236.5" y="263.9">PWR_FLAG</text>
<text x="256.8" y="263.9">PWR_FLAG</text>
</g>
<g font-size="1.3" fill="#a90000">
<text x="154.8" y="75.7" transform="rotate(-90 154.8 75.7)">2</text>
<text x="165" y="75.7" transform="rotate(-90 165 75.7)">1</text>
<text x="140.2" y="83.7">8</text>
<text x="177.7" y="83.7">27</text>
<text x="139.6" y="86.2">10</text>
<text x="177.7" y="86.2">28</text>
<text x="275.5" y="86.2">1</text>
<text x="275.5" y="88.8">2</text>
<text x="139.6" y="93.8">11</text>
<text x="139.6" y="91.3">36</text>
<text x="178.3" y="91.3">3</text>
<text x="178.3" y="93.8">5</text>
<text x="275.5" y="91.3">3</text>
<text x="275.5" y="93.8">4</text>
<text x="139.6" y="96.4">12</text>
<text x="139.6" y="101.5">35</text>
<text x="177.7" y="101.5">29</text>
<text x="178.3" y="98.9">7</text>
<text x="275.5" y="96.4">5</text>
<text x="275.5" y="98.9">6</text>
<text x="275.5" y="101.5">7</text>
<text x="139.6" y="104">38</text>
<text x="139.6" y="106.5">40</text>
<text x="177.7" y="104">31</text>
<text x="275.5" y="104">8</text>
<text x="275.5" y="106.5">9</text>
<text x="139.6" y="111.6">15</text>
<text x="177.7" y="111.6">24</text>
<text x="177.7" y="109.1">26</text>
<text x="274.9" y="109.1">10</text>
<text x="274.9" y="111.6">11</text>
<text x="139.6" y="114.2">16</text>
<text x="139.6" y="116.7">18</text>
<text x="139.6" y="119.2">22</text>
<text x="177.7" y="116.7">19</text>
<text x="177.7" y="114.2">21</text>
<text x="177.7" y="119.2">23</text>
<text x="274.9" y="114.2">12</text>
<text x="274.9" y="116.7">13</text>
<text x="274.9" y="119.2">14</text>
<text x="139.6" y="124.3">13</text>
<text x="139.6" y="121.8">37</text>
<text x="177.7" y="124.3">32</text>
<text x="177.7" y="126.9">33</text>
<text x="159.9" y="139.2" transform="rotate(-90 159.9 139.2)">6</text>
<text x="237.4" y="147.2">1</text>
<text x="237.4" y="149.7">2</text>
<text x="267.9" y="147.2">1</text>
<text x="267.9" y="149.7">2</text>
<text x="237.4" y="152.3">3</text>
<text x="237.4" y="154.8">4</text>
<text x="267.9" y="152.3">3</text>
<text x="267.9" y="154.8">4</text>
<text x="237.4" y="157.3">5</text>
<text x="237.4" y="159.9">6</text>
<text x="267.9" y="157.3">5</text>
<text x="267.9" y="159.9">6</text>
<text x="36.7" y="175.1">1</text>
<text x="36.7" y="177.7">2</text>
<text x="98.9" y="179.8" transform="rotate(-90 98.9 179.8)">1</text>
<text x="126.9" y="179.8" transform="rotate(-90 126.9 179.8)">1</text>
<text x="36.7" y="180.2">3</text>
<text x="36.7" y="182.7">4</text>
<text x="36.7" y="185.3">5</text>
<text x="64" y="182.7">2</text>
<text x="71.7" y="180.2">1</text>
<text x="71.7" y="185.3">3</text>
<text x="92" y="182.7">2</text>
<text x="119.9" y="182.7">2</text>
<text x="36.7" y="187.8">6</text>
<text x="36.7" y="190.4">7</text>
<text x="98.9" y="187.4" transform="rotate(-90 98.9 187.4)">3</text>
<text x="126.9" y="187.4" transform="rotate(-90 126.9 187.4)">3</text>
<text x="36.7" y="192.9">8</text>
<text x="281.8" y="215.8">RN</text>
<text x="282.4" y="213.2">R</text>
<text x="282.5" y="210.7">S</text>
<text x="347.8" y="210.9" transform="rotate(-90 347.8 210.9)">1</text>
<text x="350.4" y="213.2">2</text>
<text x="281.9" y="220.8">TN</text>
<text x="282.6" y="218.3">T</text>
<text x="347.8" y="217.3" transform="rotate(-90 347.8 217.3)">3</text>
<text x="229.8" y="238.6">1</text>
<text x="229.8" y="241.2">2</text>
<text x="229.8" y="243.7">3</text>
<text x="36.7" y="251.3">1</text>
<text x="229.8" y="246.2">4</text>
<text x="229.8" y="248.8">5</text>
<text x="36.7" y="253.9">2</text>
<text x="36.7" y="256.4">3</text>
</g>
</svg>
